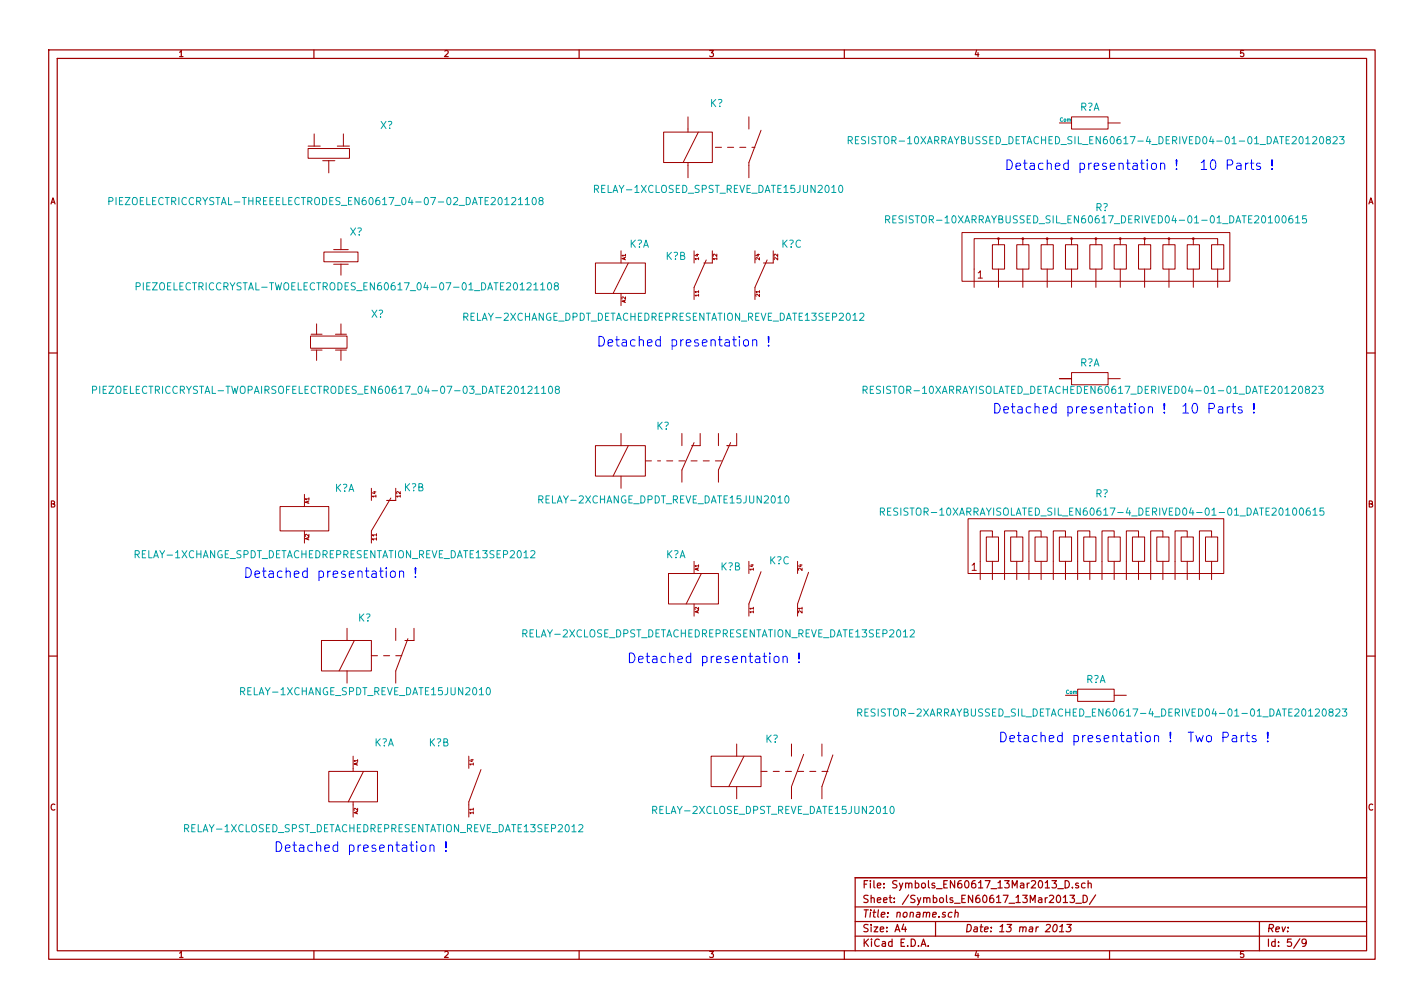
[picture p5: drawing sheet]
<svg xmlns="http://www.w3.org/2000/svg" width="297mm" height="210mm" viewBox="0 0 297 210" stroke-linecap="round" stroke-linejoin="round" font-family="sans-serif">
<g fill="none" stroke="#a00000" stroke-width=".25">
<path d="M10.2 10.4h276.6v189.7h-276.6zM11.9 12.2h273.2v186.1h-273.2zM65.5 10.4v1.8M120.8 10.4v1.8M176.1 10.4v1.8M231.4 10.4v1.8M10.2 73.6h1.7M285.1 73.6h1.7M10.2 136.8h1.7M285.1 136.8h1.7M65.5 198.3v1.8M120.8 198.3v1.8"/>
<path d="M176.1 198.3v1.8M178.4 189.2h106.7M178.4 195.3h106.7M178.4 192.2h106.7M188.5 192.8l-.4 1h1M188.8 193.3v1.1M192.1 197.4l.5-1.5 .5 1.5M192.3 197h.7M193.6 197.3v.1M195.1 192.2v3.1M198.6 190.4h-.6l-.2 .6 .3 .3 .4-.1M199.2 190.4l.3-.1 .3 .1v.9"/>
<path d="M199.3 189.8l-.2 1.5M219.9 193l.2-.2a.78 .78 0 0 1 .5 .7 .78 .78 0 0 1-.3 .7l-.4 .2-.3-.3v-.7zM220.6 185.4h1.2M221 194.4h.9M221.1 193.3l.5-.5-.2 1.6M221.8 187.2l.4-.5v1.6M221.8 188.3h.9M222.2 183.7a.77 .77 0 0 1 .9 .7 .77 .77 0 0 1-.9 .8zM222.6 192.8h.9l-.6 .6 .4 .1 .1 .2-.2 .6-.6 .1-.2-.2M223.2 186.7h.9l-.5 .6 .5 .2v.6l-.3 .2-.6-.2M223.7 185.1v.1M224.4 188.4h1.2"/>
<path d="M224.9 184.3l-.3-.1-.2 .2v.2l.5 .2v.3h-.5M225.9 186.7a.77 .77 0 0 1 .9 .8 .77 .77 0 0 1-.9 .8zM226.3 184.3l-.4-.1-.3 .3 .1 .6 .2 .1 .4-.1M227 184.3h.1a.36 .36 0 0 1 .5 .1v.8M227 183.7v1.5M228.5 186.7l-1.2 1.9M231.4 198.3v1.8M262.7 192.2v6.1M271.1 195.8l-1.3 2M272.5 196.5l-.3 .3h-.5l-.1-.3 .1-.5 .5-.1 .2 .1a1.16 1.16 0 0 1-.2 1.3l-.5 .1M285.1 183.1h-106.7v15.2"/>
</g>
<g fill="none" stroke="#a00000" stroke-width=".21">
<path d="M64.3 31h8.6v2h-8.6zM64.3 30.5h2.5M65.5 27.9v2.5M67.3 33.5h2.5M68.6 33.6v2.5M70.4 30.5h2.5M71.6 27.9v2.5M138.4 27.6h10.2v6.3h-10.2zM143.5 24.4v3.2M143.5 33.9v3.2M145.7 27.6l-3.2 6.3M149.2 30.7h1.3"/>
<path d="M151.8 30.7h1.2M154.3 30.7h1.3M156.2 33.9v3.2M156.2 24.4v2.5M156.8 30.7h.7M221 25.6h2.5M223.5 24.4h7.6v2.5h-7.6zM231.1 25.6h2.6M67.6 52.6h7.1v2h-7.1zM69.6 55.1h3M69.6 52.1h3M71.1 49.8v2.3"/>
<path d="M71.1 55.1v2.3M124.2 54.9h10.4v6.3h-10.4zM129.5 52.3v2.6M131.1 54.9l-3.2 6.3M144.8 52.3v2.6M147.3 54.2l-2.5 5.7v2.6M148.6 52.3v2.6h-1.8M157.5 52.3v2.6M160 54.2l-2.5 5.7v2.6M161.3 52.3v2.6h-2M200.7 48.5h55.8v10.2h-55.8zM207 51h2.5v5.1h-2.5z"/>
<path d="M208.3 49.8v1.2M208.3 56.1v3.8M212.1 51h2.5v5.1h-2.5zM213.4 49.8v1.2M213.4 56.1v3.8M217.2 51h2.5v5.1h-2.5zM218.4 49.8v1.2M218.4 56.1v3.8M222.2 51h2.6v5.1h-2.6zM223.5 49.8h10.2v1.2M223.5 51v-1.2h-20.3v10.1M223.5 56.1v3.8"/>
<path d="M227.3 51h2.6v5.1h-2.6zM228.6 49.8v1.2M228.6 56.1v3.8M232.4 51h2.5v5.1h-2.5zM233.7 49.8h5.1v1.2M233.7 56.1v3.8M237.5 51h2.5v5.1h-2.5zM238.8 49.8h5v1.2M238.8 56.1v3.8M242.6 51h2.5v5.1h-2.5zM243.8 49.8h5.1v1.2M243.8 56.1v3.8"/>
<path d="M247.6 51h2.6v5.1h-2.6zM248.9 49.8h5.1v1.2M248.9 56.1v3.8M252.7 51h2.6v5.1h-2.6zM254 56.1v3.8M64.8 70.1h7.6v2.5h-7.6zM64.9 69.7h2.3M64.9 73h2.3M66 67.6v2.1M66 73v2.2M70 69.7h2.3M70 73h2.3"/>
<path d="M71.1 67.6v2.1M71.1 73v2.2M129.5 61.2v2.5M221 79h2.5M223.5 77.7h7.6v2.6h-7.6zM231.1 79h2.6M124.2 93h10.4v6.3h-10.4zM129.5 90.4v2.6M129.5 99.3v2.5M131.1 93l-3.2 6.3M134.6 96.1h1.3M137.2 96.1h.6"/>
<path d="M139.1 96.1h1.2M141.6 96.1h1.3M142.2 90.4v2.6M144.1 96.1h1.3M144.8 92.3l-2.6 5.7v2.6M146 90.4v2.6M146.7 96.1h1.3M149.2 96.1h1.3M149.9 90.4v2.6M152.4 92.3l-2.5 5.7v2.6M153.7 90.4v2.6M58.4 105.7h10.2v5h-10.2z"/>
<path d="M63.5 103.1v2.6M63.5 110.7v2.6M77.5 101.8v2.6M81.5 103.9l-4 6.8v2.6M82.5 101.8v2.6h-1.7M139.4 119.6h10.5v6.4h-10.5zM144.8 117.1v2.5M146.3 119.6l-3.2 6.4M156.2 117.1v2.5M158.7 119.2l-2.5 6.8v2.5M166.4 117.1v2.5M201.9 108.2h53.4v11.4h-53.4z"/>
<path d="M205.7 112h2.6v5.1h-2.6zM207 112v-1.3h-2.5v10.2M207 117.1v3.8M210.8 112h2.6v5.1h-2.6zM212.1 112v-1.3h-2.6v10.2M212.1 117.1v3.8M215.9 112h2.5v5.1h-2.5zM217.2 112v-1.3h-2.6v10.2M217.2 117.1v3.8M221 112h2.5v5.1h-2.5zM222.2 112v-1.3h-2.5v10.2M222.2 117.1v3.8"/>
<path d="M226.1 112h2.5v5.1h-2.5zM227.3 112v-1.3h-2.5v10.2M227.3 117.1v3.8M231.1 112h2.6v5.1h-2.6zM232.4 112v-1.3h-2.5v10.2M232.4 117.1v3.8M236.2 112h2.6v5.1h-2.6zM237.5 112v-1.3h-2.6v10.2M237.5 117.1v3.8M241.3 112h2.5v5.1h-2.5zM242.6 112v-1.3h-2.6v10.2M242.6 117.1v3.8"/>
<path d="M246.4 112h2.5v5.1h-2.5zM247.6 112v-1.3h-2.5v10.2M247.6 117.1v3.8M251.5 112h2.5v5.1h-2.5zM252.7 112v-1.3h-2.5v10.2M252.7 117.1v3.8M67.1 133.6h10.4v6.3h-10.4zM72.4 131.1v2.5M72.4 139.9v2.6M73.9 133.6l-3.2 6.3M77.5 136.8h1.2M80 136.8h1.3"/>
<path d="M82.5 136.8h1.3M82.5 131.1v2.5M82.5 139.9v2.6M86.4 131.1v2.5M144.8 126v2.5M166.4 126v2.5M73.7 157.7v3.2M97.8 157.7v2.6M148.3 157.7h10.4v6.4h-10.4zM153.7 155.2v2.5M155.2 157.7l-3.2 6.4M165.1 155.2v2.5"/>
<path d="M171.4 155.2v2.5M222.2 145h2.6M224.8 143.8h7.6v2.5h-7.6zM232.4 145h2.5M68.6 160.9h10.1v6.4h-10.1zM73.7 167.3v3.1M75.8 160.9l-3.2 6.4M97.8 167.3v3.1M153.7 164.1v2.5M158.7 160.9h1.3M160 160.9h.1M161.3 160.9h1.3"/>
<path d="M163.8 160.9h1.3M165.1 164.1v2.5M166.4 160.9h1.2M168.9 160.9h1.3M171.4 160.9h1.3M171.4 164.1v2.5"/>
<circle cx="208.3" cy="49.8" r=".18"/>
<circle cx="213.4" cy="49.8" r=".18"/>
<circle cx="218.4" cy="49.8" r=".18"/>
<circle cx="223.5" cy="49.8" r=".18"/>
<circle cx="228.6" cy="49.8" r=".18"/>
<circle cx="233.7" cy="49.8" r=".18"/>
<circle cx="238.8" cy="49.8" r=".18"/>
<circle cx="243.8" cy="49.8" r=".18"/>
<circle cx="248.9" cy="49.8" r=".18"/>
</g>
<g fill="none" stroke="#00a0a0" stroke-width=".21">
<path d="M124 39.4l.8-.1v-.5l-.2-.1h-.6v1.5M175.1 38.8l.2-.1a.85 .85 0 0 1 .1 1.5 .79 .79 0 0 1-.3-1.4zM176.9 29.3l.8-.1v-.6l-.2-.1h-.6v1.5M177.3 29.3l.5 .7M178.4 29.2h.5M179.1 28.5h-.7v1.5h.7M180.6 28.6l-.6-.1-.3 .3 .2 .4 .6 .2v.5l-.2 .1-.6-.1M275.4 28.6l.2-.1a.85 .85 0 0 1 .1 1.5 .79 .79 0 0 1-.3-1.4zM276.9 29.2l-.2-.4 .2-.3h.3l.3 .3-.1 .2-.6 .2-.1 .2v.3l.2 .3 .5-.1 .1-.2-.1-.4-.2-.1M278.1 28.6l.6-.1 .2 .4-.9 1.1h.9M279.4 28.5h1l-.5 .6 .4 .1v.7l-.2 .1-.7-.1M22.7 42l.8-.1v-.6l-.2-.1h-.6v1.5"/>
<path d="M24.2 41.2v1.5M24.9 41.9h.5M25.6 41.2h-.7v1.5h.7M28.4 59.8l.8-.2v-.5l-.2-.1h-.6v1.5M29.9 59v1.5M30.6 59.7h.5M31.3 59h-.7v1.5h.7M109.6 42.7h.8M111.2 41.3l.2-.1a.85 .85 0 0 1 .1 1.5 .79 .79 0 0 1-.3-1.4zM112.7 41.9l-.3-.4 .3-.3h.3l.3 .3-.1 .2-.6 .2-.2 .2v.3l.3 .3 .4-.1 .2-.2v-.3l-.3-.2M114.4 59.1l.2-.1a.85 .85 0 0 1 .1 1.5 .79 .79 0 0 1-.3-1.4zM115.9 59.6l-.3-.3 .3-.3h.3l.3 .3-.1 .2-.6 .2-.2 .2v.3l.3 .3 .4-.1 .2-.2v-.3l-.3-.3"/>
<path d="M184.7 45.8l.8-.1v-.5l-.2-.2h-.6v1.5M185.1 45.8l.5 .7M186.2 45.7h.5M186.9 45h-.7v1.5h.7M188.4 45.1l-.6-.1-.3 .3 .2 .4 .6 .2v.5l-.2 .1h-.6M269.5 45l-.4 .1a1.02 1.02 0 0 0 0 1.4l.5-.1 .1-.5-.3-.3h-.3l-.3 .3M270.3 45.4l.4-.4v1.5M270.3 46.5h.8M272.5 45h-.7l-.1 .7 .2-.1 .6 .1v.7l-.2 .1-.6-.1M112.8 60.5h.8M179.3 65.5l.6-.2 .3 .5-.9 1h.9M19.3 81.4l.8-.2v-.5l-.2-.1h-.6v1.5"/>
<path d="M20.8 80.6v1.5M21.5 81.3h.5M22.2 80.6h-.7v1.5h.7M113 82.1h.8M114.6 80.7l.2-.1a.85 .85 0 0 1 .1 1.5 .79 .79 0 0 1-.3-1.4zM116.1 81.2l-.3-.3 .3-.3h.3l.3 .3-.1 .2-.6 .2-.2 .2v.3l.3 .3 .4-.1 .2-.2v-.3l-.3-.3M180 81.4l.8-.2v-.5l-.2-.1h-.6v1.5M180.4 81.4l.5 .7M181.5 81.3h.5M182.2 80.6h-.7v1.5h.7M272.6 81.2l-.3-.3 .3-.3h.3l.3 .3-.1 .2-.7 .2-.1 .2 .1 .4 .2 .2 .4-.1 .2-.2-.1-.4-.2-.2M273.7 80.7l.6-.1 .3 .4-1 1.1h1"/>
<path d="M275.1 80.6h.9l-.5 .5 .4 .2v.6l-.2 .2-.6-.2M110.7 115l.6-.1 .3 .4-1 1.1h1M163.9 103.6l.2-.2a.85 .85 0 0 1 .1 1.5 .79 .79 0 0 1-.3-1.3zM183.6 106.8l.8-.2v-.5l-.2-.1h-.6v1.5M184 106.8l.5 .7M185.1 106.7h.5M185.9 106h-.8v1.5h.8M187.3 106h-.6l-.2 .1v.4l.6 .3 .2 .4-.3 .3-.6-.1M271.2 106.1l.2-.1a.85 .85 0 0 1 .2 1.5 .79 .79 0 0 1-.4-1.4zM273.2 106h-.5a1.02 1.02 0 0 0 0 1.5l.6-.2v-.5l-.3-.3h-.3l-.2 .3M273.9 106.4l.4-.4v1.5M273.9 107.5h.9"/>
<path d="M276.1 106h-.7l-.1 .7 .2-.2 .6 .2v.6l-.2 .2-.6-.2M189.9 131.5l.5-.1 .3 .4-.9 1.1h.9M50.2 144.2l.8-.1v-.5l-.2-.2h-.6v1.5M101.6 143.6l.2-.2a.85 .85 0 0 1 .1 1.5 .79 .79 0 0 1-.3-1.3zM178.9 148.7l.8-.2v-.5l-.2-.1h-.6v1.5M179.3 148.7l.5 .7M180.4 148.6h.5M181.1 147.9h-.7v1.5h.7M182.5 147.9h-.5l-.2 .1v.5l.6 .2 .1 .4-.2 .3-.6-.1M277.5 148.5l-.3-.3 .3-.3h.3l.3 .3-.1 .2-.6 .2-.2 .2 .1 .4 .2 .2 .4-.1 .2-.2-.1-.4-.2-.2M278.6 148l.6-.1 .3 .4-.9 1.1h.9M280 147.9h.9l-.5 .6 .4 .1v.6l-.2 .2-.6-.2"/>
<path d="M120.7 172.2l.6-.2 .3 .4-1 1.1h1M136.1 169l.8-.1v-.6l-.2-.1h-.6v1.5M185.8 168.3l.2-.1a.85 .85 0 0 1 .2 1.5 .79 .79 0 0 1-.4-1.4z"/>
</g>
<g fill="#a00000" stroke="#a00000" stroke-width=".21">
<path d="M80.6 104.4h1.9z"/>
<path d="M84.5 133.6h1.9z"/>
<path d="M85.1 133.2l-2.6 6.7z"/>
<path d="M100.3 160.5l-2.5 6.8z"/>
<path d="M158.7 27.2l-2.5 6.7z"/>
<path d="M144.3 93h1.7z"/>
<path d="M151.6 93h2.1z"/>
<path d="M173.7 157.5l-2.3 6.6z"/>
<path d="M167.6 157.3l-2.5 6.8z"/>
<path d="M168.7 119.4l-2.3 6.6z"/>
</g>
<g fill="none" stroke="#00f" stroke-width=".21">
<path d="M240.3 34.2l.3-.2a.53 .53 0 0 1 .6 .4v.6a.54 .54 0 0 1-.5 .4 .54 .54 0 0 1-.5-.4zM242.1 34.2l.1-.1a.48 .48 0 0 1 .8 .2v1.1M242.1 34v1.4M245.4 35.2v.2M245.4 33.3v1.3M262.9 34.1l-.5-.1-.3 .3 .1 .3 .7 .2v.5h-.8M265.4 35.2v.2M265.4 33.3v1.3M155.2 71l.3-.1a.53 .53 0 0 1 .6 .3v.6a.54 .54 0 0 1-.5 .4 .54 .54 0 0 1-.5-.4zM157 71h.1a.48 .48 0 0 1 .8 .1v1.1M157 70.9v1.3M160.3 72v.2"/>
<path d="M160.3 70.2v1.2M237.7 85l.3-.2a.53 .53 0 0 1 .7 .4v.6a.54 .54 0 0 1-.5 .4 .54 .54 0 0 1-.6-.4zM239.5 85l.1-.1a.48 .48 0 0 1 .8 .2v1.1M239.5 84.8v1.4M242.9 86v.2M242.9 84.1v1.3M259.1 84.9l-.5-.1-.3 .3 .1 .3 .7 .2v.5h-.8M261.5 86v.2M261.5 84.1v1.3M81.5 119.3l.3-.2a.53 .53 0 0 1 .7 .4v.6a.54 .54 0 0 1-.5 .4 .54 .54 0 0 1-.6-.4zM83.3 119.3l.1-.1a.48 .48 0 0 1 .8 .2v1M83.3 119.1v1.3"/>
<path d="M86.7 118.4v1.3M86.7 120.3v.1M161.5 137.1l.3-.2a.53 .53 0 0 1 .7 .4v.5a.54 .54 0 0 1-.5 .4 .54 .54 0 0 1-.6-.4zM163.3 137.1l.1-.1a.48 .48 0 0 1 .8 .2v1M163.3 136.9v1.3M166.7 138v.2M166.7 136.2v1.3M239 153.6l.3-.2a.53 .53 0 0 1 .7 .4v.6a.54 .54 0 0 1-.6 .3 .54 .54 0 0 1-.5-.3zM240.8 153.6l.1-.1a.48 .48 0 0 1 .8 .2v1M240.8 153.4v1.3M244.1 154.6v.1M244.1 152.7v1.3"/>
<path d="M264.4 154.6v.1M264.4 152.7v1.3M87.9 176.4l.3-.1a.53 .53 0 0 1 .6 .4v.5a.54 .54 0 0 1-.5 .4 .54 .54 0 0 1-.5-.4zM89.7 176.4h.1a.48 .48 0 0 1 .8 .1v1.1M89.7 176.3v1.3M93 177.4v.2M93 175.6v1.2"/>
</g>
<g font-size="2.8" fill="#00f">
<text x="209.5" y="35.6">Detached presentation !</text>
<text x="250.2" y="35.6">10 Parts !</text>
<text x="124.5" y="72.4">Detached presentation !</text>
<text x="207" y="86.4">Detached presentation !</text>
<text x="246.4" y="86.4">10 Parts !</text>
<text x="50.8" y="120.6">Detached presentation !</text>
<text x="130.8" y="138.4">Detached presentation !</text>
<text x="208.3" y="154.9">Detached presentation !</text>
<text x="247.6" y="154.9">Two Parts !</text>
<text x="57.1" y="177.8">Detached presentation !</text>
</g>
<g font-size="2.1" fill="#00a0a0">
<text x="148.1" y="22.4">K?</text>
<text x="225.2" y="23.2">R?A</text>
<text x="79.3" y="27">X?</text>
<text x="181.1" y="30.1">RESISTOR-10XARRAYBUSSED_DETACHED_SIL_EN60617-4_DERIVED04-01-01_DATE20120823</text>
<text x="124.6" y="40.3">RELAY-1XCLOSED_SPST_REVE_DATE15JUN2010</text>
<text x="25.9" y="42.8">PIEZOELECTRICCRYSTAL-THREEELECTRODES_EN60617_04-07-02_DATE20121108</text>
<text x="188.4" y="46.7">RESISTOR-10XARRAYBUSSED_SIL_EN60617_DERIVED04-01-01_DATE20100615</text>
<text x="228.5" y="44.1">R?</text>
<text x="73" y="49.2">X?</text>
<text x="131.2" y="51.7">K?A</text>
<text x="163" y="51.7">K?C</text>
<text x="138.8" y="54.3">K?B</text>
<text x="31.4" y="60.6">PIEZOELECTRICCRYSTAL-TWOELECTRODES_EN60617_04-07-01_DATE20121108</text>
<text x="77.4" y="66.3">X?</text>
<text x="96.9" y="67">RELAY-2XCHANGE_DPDT_DETACHEDREPRESENTATION_REVE_DATE13SEP2012</text>
<text x="225.2" y="76.5">R?A</text>
<text x="22.4" y="82.2">PIEZOELECTRICCRYSTAL-TWOPAIRSOFELECTRODES_EN60617_04-07-03_DATE20121108</text>
<text x="183.3" y="82.2">RESISTOR-10XARRAYISOLATED_DETACHEDEN60617_DERIVED04-01-01_DATE20120823</text>
<text x="136.9" y="89.7">K?</text>
<text x="69.7" y="102.7">K?A</text>
<text x="84.2" y="102.5">K?B</text>
<text x="112.9" y="105.1">RELAY-2XCHANGE_DPDT_REVE_DATE15JUN2010</text>
<text x="187.8" y="107.6">RESISTOR-10XARRAYISOLATED_SIL_EN60617-4_DERIVED04-01-01_DATE20100615</text>
<text x="228.5" y="103.8">R?</text>
<text x="28.4" y="116.5">RELAY-1XCHANGE_SPDT_DETACHEDREPRESENTATION_REVE_DATE13SEP2012</text>
<text x="138.8" y="116.5">K?A</text>
<text x="150.3" y="119">K?B</text>
<text x="160.4" y="117.8">K?C</text>
<text x="74.7" y="129.7">K?</text>
<text x="109.3" y="133">RELAY-2XCLOSE_DPST_DETACHEDREPRESENTATION_REVE_DATE13SEP2012</text>
<text x="226.5" y="142.5">R?A</text>
<text x="50.7" y="145.1">RELAY-1XCHANGE_SPDT_REVE_DATE15JUN2010</text>
<text x="183" y="149.5">RESISTOR-2XARRAYBUSSED_SIL_DETACHED_EN60617-4_DERIVED04-01-01_DATE20120823</text>
<text x="78" y="155.7">K?A</text>
<text x="89.4" y="155.7">K?B</text>
<text x="159.6" y="155">K?</text>
<text x="38.8" y="173.7">RELAY-1XCLOSED_SPST_DETACHEDREPRESENTATION_REVE_DATE13SEP2012</text>
<text x="136.8" y="169.8">RELAY-2XCLOSE_DPST_REVE_DATE15JUN2010</text>
</g>
<g font-size="2.1" fill="#a00000">
<text x="203.9" y="58.2">1</text>
<text x="202.6" y="119.1">1</text>
<text x="179.9" y="185.4">File: Symbols_EN60617_13Mar2013_D.sch</text>
<text x="179.9" y="191.5">Title: noname.sch</text>
<text x="179.9" y="188.4">Sheet: /Symbols_EN60617_13Mar2013_D/</text>
<text x="179.9" y="197.6">KiCad E.D.A.</text>
<text x="179.9" y="194.5">Size: A4</text>
<text x="201.2" y="194.5">Date: 13 mar 2013</text>
<text x="264.2" y="194.5">Rev:</text>
<text x="264.2" y="197.6">Id: 5/9</text>
</g>
<g font-size="1.8" fill="#a00000">
<text x="37.3" y="11.9">1</text>
<text x="92.7" y="11.9">2</text>
<text x="148" y="11.9">3</text>
<text x="203.3" y="11.9">4</text>
<text x="258.6" y="11.9">5</text>
<text x="10.4" y="42.7">A</text>
<text x="285.3" y="42.7">A</text>
<text x="10.4" y="105.9">B</text>
<text x="285.3" y="105.9">B</text>
<text x="10.4" y="169.1">C</text>
<text x="285.3" y="169.1">C</text>
<text x="37.3" y="199.8">1</text>
<text x="92.7" y="199.8">2</text>
<text x="148" y="199.8">3</text>
<text x="203.3" y="199.8">4</text>
<text x="258.6" y="199.8">5</text>
</g>
<text font-size="1.2" fill="#a00000" x="78.6" y="112.7" transform="rotate(-90 78.6 112.7)">11</text>
<g font-size="1.1" fill="#00a0a0">
<text x="221.1" y="25.4">Com</text>
<text x="222.4" y="144.8">Com</text>
</g>
<g font-size="1.1" fill="#a00000">
<text x="130.6" y="54.2" transform="rotate(-90 130.6 54.2)">A1</text>
<text x="145.8" y="54.2" transform="rotate(-90 145.8 54.2)">14</text>
<text x="149.6" y="54.2" transform="rotate(-90 149.6 54.2)">12</text>
<text x="158.5" y="54.2" transform="rotate(-90 158.5 54.2)">24</text>
<text x="162.3" y="54.2" transform="rotate(-90 162.3 54.2)">22</text>
<text x="130.6" y="63.1" transform="rotate(-90 130.6 63.1)">A2</text>
<text x="145.8" y="61.8" transform="rotate(-90 145.8 61.8)">11</text>
<text x="158.5" y="61.8" transform="rotate(-90 158.5 61.8)">21</text>
<text x="64.5" y="105" transform="rotate(-90 64.5 105)">A1</text>
<text x="78.5" y="103.7" transform="rotate(-90 78.5 103.7)">14</text>
<text x="83.6" y="103.7" transform="rotate(-90 83.6 103.7)">12</text>
<text x="64.5" y="112.7" transform="rotate(-90 64.5 112.7)">A2</text>
<text x="145.8" y="119" transform="rotate(-90 145.8 119)">A1</text>
<text x="157.2" y="118.9" transform="rotate(-90 157.2 118.9)">14</text>
<text x="167.4" y="118.9" transform="rotate(-90 167.4 118.9)">24</text>
<text x="145.8" y="127.9" transform="rotate(-90 145.8 127.9)">A2</text>
<text x="157.2" y="127.8" transform="rotate(-90 157.2 127.8)">11</text>
<text x="167.4" y="127.8" transform="rotate(-90 167.4 127.8)">21</text>
<text x="74.7" y="159.7" transform="rotate(-90 74.7 159.7)">A1</text>
<text x="98.8" y="159.6" transform="rotate(-90 98.8 159.6)">14</text>
<text x="74.7" y="169.8" transform="rotate(-90 74.7 169.8)">A2</text>
<text x="98.8" y="169.7" transform="rotate(-90 98.8 169.7)">11</text>
</g>
</svg>
